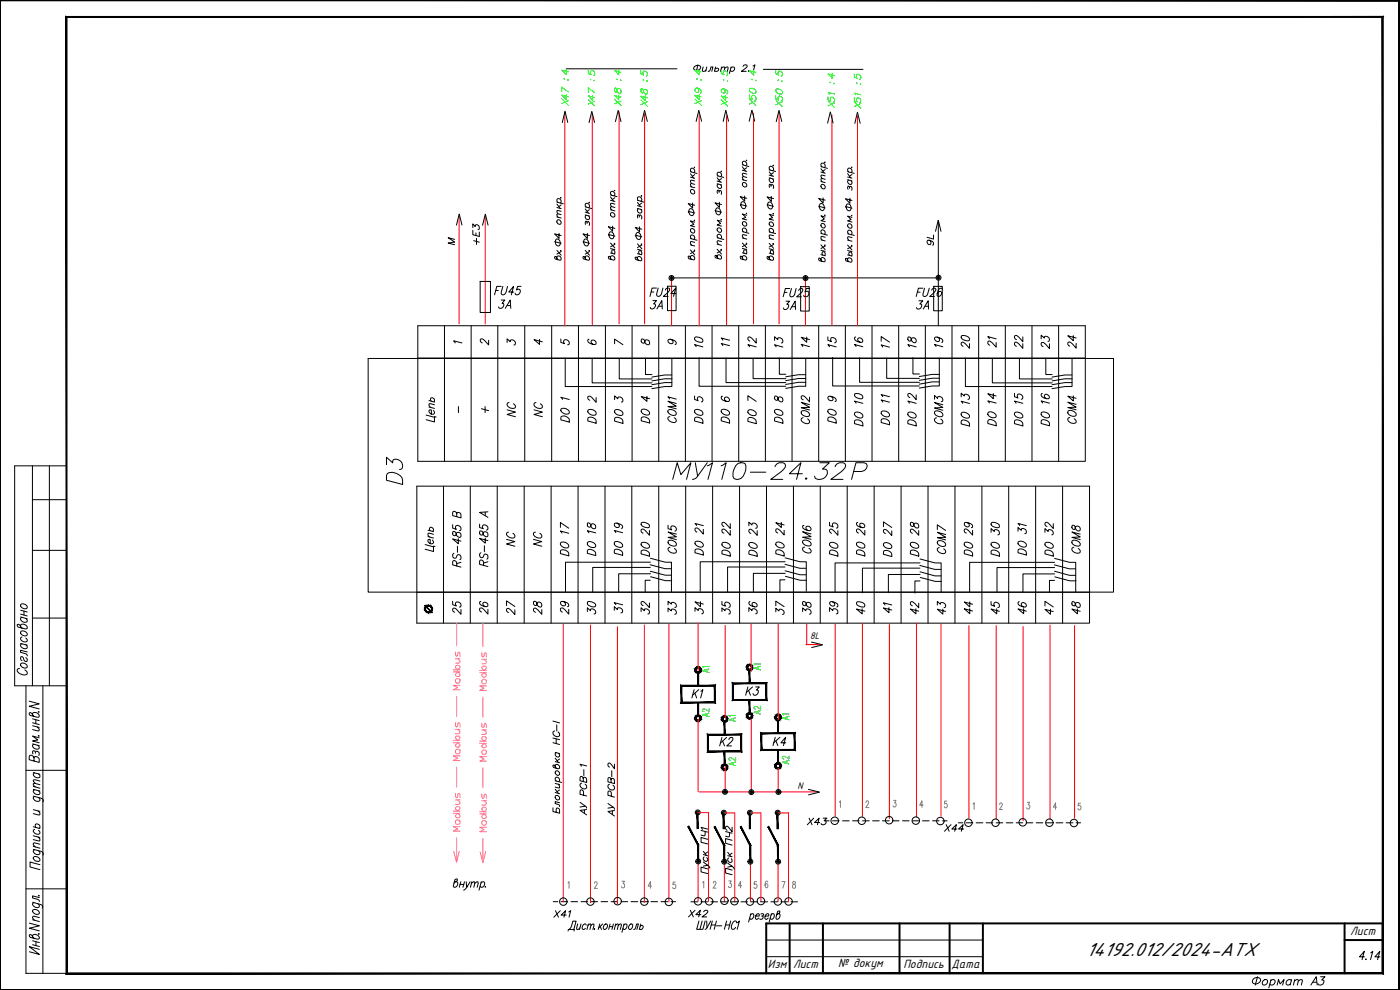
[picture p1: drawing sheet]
<svg xmlns="http://www.w3.org/2000/svg" width="420mm" height="297mm" viewBox="0 0 420 297" stroke-linecap="round" stroke-linejoin="round" font-family="sans-serif">
<!-- layer: 0 -->
<g fill="#000" stroke="#000" stroke-width=".3">
<path d="M0 .1l419.8 .1zM0 .1h419.9zM0 .1h419.9zM0 .1h419.9z"/>
<path d="M419.9 .1l-.1 296.8zM419.9 .1v296.9z"/>
<path d="M128.6 181.6l.3 .2zM128.6 181.6l.3 .2zM128.2 181.7l.4-.1zM128.2 181.7l.4 .1zM127.8 181.9l.4-.2zM127.8 181.9l.4-.1zM127.8 181.9l-.2 .4zM127.6 182.3l.3-.2zM127.6 182.3l.2 .1-.3 .3zM127.8 182.4l-.3 .3zM127.5 182.7h.2l-.1 .4zM127.7 182.7l-.1 .4h.2zM127.6 183.1h.2v.4zM127.8 183.1v.4zM127.8 183.5l.4 .2zM127.9 183.4l.3 .3zM128.2 183.5l.4 .3-.4-.1zM128.2 183.5l.4 .3zM128.6 183.6l.4 .1-.4 .1zM128.6 183.6l.4 .1-.1-.2zM128.9 183.5h.5l-.4 .2zM128.9 183.5h.5zM129.2 183.4l.4-.3zM129.5 183.1l-.3 .3zM129.7 182.7l-.2 .4zM129.5 182.7v.4zM129.6 182.3l.1 .4zM129.5 182.4v.3zM129.4 181.9l.2 .4zM129.4 181.9l.1 .5zM129 181.7l.4 .2-.2 .2zM129 181.7l.2 .4z"/>
<path d="M127.5 181.7l2.1 2.1zM127.5 181.7l.1-.1 2.1 2.1z"/>
<path d="M209.2 243.9v4.7h.3zM209.2 243.9h.3v4.7z"/>
<path d="M209.3 253.6v4.8h.4zM209.3 253.6l.4-.1v4.9zM206.5 248l2.8 5.6 .4-.1zM206.5 248l.3-.2 2.9 5.7z"/>
<path d="M217 244v4.7h.3zM217 244h.3v4.7z"/>
<path d="M217.2 253.7v4.8h.3zM217.2 253.7l.3-.1v4.9zM214.3 248.1l2.9 5.6 .3-.1zM214.3 248.1l.3-.2 2.9 5.7z"/>
<path d="M224.9 244v4.7h.3zM224.9 244h.3v4.7z"/>
<path d="M225 253.7v4.8h.3zM225 253.7l.3-.1v4.9zM222.2 248.1l2.8 5.6 .3-.1zM222.2 248.1l.3-.2 2.8 5.7z"/>
<path d="M233.2 244v4.7h.3zM233.2 244h.3v4.7z"/>
<path d="M233.3 253.7v4.8h.3zM233.3 253.7l.3-.1v4.9zM230.5 248.1l2.8 5.6 .3-.1zM230.5 248.1l.3-.2 2.8 5.7z"/>
<path d="M.1 .2l-.1 296.8zM0 .1v296.9z"/>
<path d="M19.8 4.9v287.3l.3-.3zM19.8 4.9l.3 .3v286.7zM19.8 4.9l.3 .3 395-.3zM20.1 5.2l395-.3-.3 .3zM415.1 4.9l-.3 .3 .3 287zM414.8 5.2l.3 287-.3-.3zM19.8 292.2h395.3l-.3-.3zM19.8 292.2l.3-.3h394.7z"/>
<path d="M.1 296.9l419.8 .1zM.1 296.9l419.8 .1z"/>
</g>
<!-- layer: RAMKA -->
<g fill="none" stroke="#000" stroke-width=".3">
<path d="M6.2 187.9v-.3a1.13 1.13 0 0 1 1.3-.2 1.13 1.13 0 0 1 .5 1.2l-.4 .1-2.1-.5-.3-.8 .4-.1 1 1.2M6.2 193.1l2 .5M6.2 185.1l2 .6M6.2 183.1l2 .5M6.2 184.3l2 .5M6.3 199.1a1.15 1.15 0 0 1 1.3 0 1.15 1.15 0 0 1 .4 1.2 1.15 1.15 0 0 1-1.2 0 1.15 1.15 0 0 1-.5-1.2zM6.3 189.4a1.15 1.15 0 0 1 1.3 .1 1.15 1.15 0 0 1 .4 1.2 1.15 1.15 0 0 1-1.2-.1 1.15 1.15 0 0 1-.5-1.2zM6.3 181.3a1.15 1.15 0 0 1 1.3 0 1.15 1.15 0 0 1 .4 1.2 1.15 1.15 0 0 1-1.2 0 1.15 1.15 0 0 1-.5-1.2zM6.6 193.2l-.3 .1a1.13 1.13 0 0 0 .6 1.2 1.13 1.13 0 0 0 1.3-.2l-.5-.9M6.6 191.1l-.3 .1a1.11 1.11 0 0 0 .5 1.3 1.11 1.11 0 0 0 1.4-.2l-.5-.9M6.6 185.2l-.3 .2a1.13 1.13 0 0 0 .6 1.2 1.13 1.13 0 0 0 1.3-.2l-.5-.9M7.2 183.3v1.2"/>
<path d="M7.7 197.3a.76 .76 0 0 1 .3 1.2l-.7-.2-.4-1.1-.6-.2a.77 .77 0 0 0 .3 1.2M8.2 195.6l-2-.5v.6l1.8 .6 .2 .5M5.9 200.6h-.3a.79 .79 0 0 0-.4 .9 .79 .79 0 0 0 .7 .6l1.1 .4 1-.2a.9 .9 0 0 0-.5-1.3M8.8 210.4l3 .8-3 .7 3 .8M9.8 214.4v-.3a1.11 1.11 0 0 1 1.3-.2 1.11 1.11 0 0 1 .5 1.2l-.4 .1-2.1-.5-.3-.5 .1-.3a1 1 0 0 1 1 .8l.3 .3M9.8 217.7l2 .6M9.8 215.7l2 .5M9.8 216.9l2 .5M10.8 216v1.2M11.2 218.1l.6 .7-.2 .5-1.8-.4M11.6 213.5v.2l-.1-.1M9.8 223.2l2 .5"/>
<path d="M10 238.9l2.3 .6a.84 .84 0 0 1 .7 .9l-.1 .2M10 236.8l2 .5M10 236l2 .5M10 231.8l2 .5M10.2 227.4l-.6-.7-.5-.1-.3 .4v1l3 .8-.2-1.4-.8-.4-.6 .4v.9M10.2 223.3l-.3 .2a1.13 1.13 0 0 0 .6 1.1 1.13 1.13 0 0 0 1.3-.1v-.4l-.5-.5M10.4 239l-.4 .3a1.23 1.23 0 0 0 2 .8l-.1-.5-.3-.3M10.4 236.9l-.4 .4a1.23 1.23 0 0 0 2 .8l-.1-.6-.3-.2M10.4 231.9l-.4 .3a1.23 1.23 0 0 0 2 .9v-.4l-.4-.5M10.6 225.7l.6-.3a.8 .8 0 0 1 .4 1.3M10.6 226l-.1-.6-.6-.1v.9M11.6 220.7v.2l-.1-.1"/>
<path d="M11.8 221.4l-2-.6 1.5 1.2-1.5 .3 2 .6M12 235.4l-1.8-.4-.2 .4 .6 .7M12 234.3l-1.8-.3-.2 .3 .6 .8M10 257.3a1.13 1.13 0 0 1 1.3-.2 1.13 1.13 0 0 1 .6 1.2l-1.1 .1-.8-.8zM10 254.8l2.3 .6a.84 .84 0 0 1 .7 1l-.1 .2M10 253.9l2 .6M10 250.8l2 .5M10 248.1l2 .5M10 242.9l2 .5M10.4 254.9l-.4 .4a1.19 1.19 0 0 0 .7 1 1.19 1.19 0 0 0 1.3-.2l-.4-.8M10.4 248.8l-.2 .1a1.08 1.08 0 0 0 .5 1.3 1.08 1.08 0 0 0 1.3-.2l-.4-.9M10.8 248.3a.64 .64 0 0 1-.1-1 .64 .64 0 0 1 1 .2l.3 .3-.3 .7"/>
<path d="M11.4 251.1l.6 .7-.1 .5-1.9-.4M11.4 243.3l.6 .7-.1 .5-1.9-.4M12 259.4l-3-.8v1.5l3 .8M12 253.3l-1.8-.4-.2 .5 .6 .7M8.8 277l3 .8-3 .7 3 .8M9.8 270.7l2.7 .9 .3 .3-.1 .5M9.8 276l2 .5M9.9 273a1.11 1.11 0 0 1 1.3 0 1.11 1.11 0 0 1 .4 1.2l-.9 .1a.89 .89 0 0 1-.8-1.3zM10.2 270.8l-.4 .3a1.23 1.23 0 0 0 .7 1.1 1.23 1.23 0 0 0 1.3-.2l-.4-.9M11.6 268.6l.2 .2-.3-.1M11.8 275.3l-1.9-.4-.1 .5 .6 .7M11.8 269.3l-2-.5v.6l1.8 .6 .2 .5"/>
<path d="M9.8 281v-.3a1.26 1.26 0 0 1 2 .8l-.6 .3-2.1-.6-.3-.4 .1-.4a1 1 0 0 1 1 .8l.3 .3M9.8 282.3l2 .5M9.8 283.4l2 .6M10.8 282.6v1.1M11.6 280.1l.2 .1h-.3M11.8 284.8l-3-.8 3 2.4-3-.8"/>
</g>
<!-- layer: 0 -->
<g fill="none" stroke="#000" stroke-width=".3">
<path d="M169.9 20.6h33.3M212.5 21.4l.4-.1 .5-1.2h.6l-.4 1.3M229.1 20.8h29.9M168.3 59.3v.2l-.1-.2M183.2 59.1l.9 1.3M183.2 58.5l2 .5M183.5 58.5a.63 .63 0 0 1 0-1 .63 .63 0 0 1 .9 .4l.1 .5-.3 .3M184.4 57.1v.2l-.1-.2M184.5 59.3l-.7 .5M192.5 58.7l.1 .1h-.2M207.2 56l1.3 .3M207.2 53.2l1.3 .3"/>
<path d="M207.2 52.1l1 1.3M207.2 51.5l2 .6M207.5 51.6a.6 .6 0 0 1-.2-.9 .6 .6 0 0 1 .9 0l.3 .5-.3 .6M208.4 50.2v.1l-.1-.1M208.5 55.3l-1.2-.2-.1 .4 .4 .6M208.5 54.3l-1.2-.2-.1 .4 .4 .6M208.5 52.4l-.7 .5M215.2 55.1l1.3 .4M215.2 54.3l1.3 .4M215.2 53.3l1 1.3M215.2 52.7l2 .5M215.5 55.2a.71 .71 0 0 0 0 1.1 .71 .71 0 0 0 1-.1l-.2-.8"/>
<path d="M215.5 52.8a.6 .6 0 0 1-.2-.9 .6 .6 0 0 1 1 0l.2 .5-.2 .6M215.8 57.4l.2-.2 .4 .1 .1 1M215.8 57.7l-.1-.5-.4-.1v.9M216.5 51.3v.2l-.1-.1M216.5 53.6l-.7 .5M222.8 53.9l1.3 .4M222.8 51.1l1.3 .3M222.8 50.1l.9 1.2M222.8 49.4l1.9 .6M223.1 49.5a.6 .6 0 0 1-.2-.9 .6 .6 0 0 1 .9 0l.3 .5-.3 .6M223.5 58.8v1.6l-1.3-1.4 1.9 .5M224 48v.2l-.1-.1"/>
<path d="M224.1 53.2l-1.2-.2-.1 .4 .4 .6M224.1 52.2l-1.2-.2-.1 .4 .4 .6M224.1 50.3l-.7 .5M230.8 53.4l1.4 .3M230.8 52.6l1.4 .3M230.8 51.5l1 1.3M230.8 51l2 .5M231.1 53.5a.7 .7 0 0 0 0 1.2 .7 .7 0 0 0 1.1-.6l-.3-.4M231.1 51a.65 .65 0 0 1 0-1.1 .65 .65 0 0 1 1 .5l.1 .5-.3 .3M231.4 55.7l.4-.3 .3 .2v.9M231.4 56l-.3-.7a.66 .66 0 0 0-.2 .9M231.5 58.9v1.5l-1.3-1.3 2 .5"/>
<path d="M232.1 49.6v.2l-.2-.2M232.2 51.8l-.8 .5M246.4 54.4l1.2 .4M246.4 51.6l1.2 .4M246.4 50.6l.9 1.2M246.4 50l1.9 .5M246.5 55.5a.69 .69 0 0 1 1 .2 .69 .69 0 0 1-.4 1l-.6-.5zM246.6 50.1a.63 .63 0 0 1 0-1.1 .63 .63 0 0 1 1 .4v.5l-.2 .4M247 59.4v1.5l-1.3-1.4 1.9 .6M247.6 48.6v.2l-.1-.1M247.6 53.8l-1.1-.2-.1 .3 .3 .7M247.6 52.8l-1.1-.2-.1 .3 .3 .6"/>
<path d="M247.6 50.9l-.7 .5M254.4 53.9l1.3 .4M254.4 53.1l1.3 .4M254.4 52.1l.9 1.3M254.4 51.5l2 .5M254.7 54a.71 .71 0 0 0-.1 1.1 .71 .71 0 0 0 1.1-.1l-.3-.8M254.7 51.6a.63 .63 0 0 1-.1-1.1 .63 .63 0 0 1 1 .4l.1 .6-.3 .3M255 56.2l.1-.2h.4l.1 1.1M255 56.5l-.2-.5-.3-.1v.9M255.1 59.5v1.5l-1.4-1.4 2 .5M255.6 50.1v.2l-.1-.1M255.7 52.4l-.7 .5"/>
<path d="M136.4 71.8l-1.9-.5 1.9 1.3-1.9 .3 1.9 .5M166.5 72.5l1.9 .5M166.8 71.9a1.01 1.01 0 0 1 1.2 .3 1.01 1.01 0 0 1 .1 1.2 .79 .79 0 0 1-1 .3 .79 .79 0 0 1-.4-.9zM167.1 77.5a.69 .69 0 0 1 1-.6 .69 .69 0 0 1 .1 1.1l-1.5-.3-.2-.6h.4l.5 .8M167.1 75.1l1.3 1.5M167.1 65.1l1.3 .3M167.1 62.3l1.3 .3M167.1 61.2l1 1.3M167.1 60.6l2 .6M167.4 60.7a.63 .63 0 0 1-.1-1 .63 .63 0 0 1 1 .4l.1 .5-.3 .3M167.8 70v1.5l-1.3-1.3 1.9 .5M168.3 75.1v.2l-.1-.1"/>
<path d="M168.4 64.4l-1.2-.2-.1 .4 .4 .6M168.4 63.4l-1.2-.2-.1 .4 .4 .6M168.4 75.5l-1.3 .7M168.4 61.5l-.7 .5M175 72.5l1.9 .5M175.3 71.9a1.01 1.01 0 0 1 1.3 .3 1.01 1.01 0 0 1 0 1.2 .79 .79 0 0 1-1 .3 .79 .79 0 0 1-.4-.9zM175.6 77.5a.69 .69 0 0 1 1-.6 .69 .69 0 0 1 .1 1.1l-1.5-.3-.2-.7 .4 .1 .5 .8M175.6 64.5l1.3 .3M175.6 75.1l1.3 1.5M175.6 63.7l1.3 .3M175.6 62.7l1 1.2M175.6 62l2 .6"/>
<path d="M175.9 64.5a.7 .7 0 0 0-.1 1.2 .7 .7 0 0 0 1.1-.5l-.2-.4M175.9 62.1l-.3-.4a.7 .7 0 0 1 1.1-.6 .7 .7 0 0 1 0 1.2M176.2 66.7l.2-.2 .3 .1 .1 1M176.2 67l-.1-.5-.4-.1v.9M176.3 70v1.5l-1.3-1.3 1.9 .5M176.8 75.1v.2l-.1-.1M176.8 60.6v.3l-.1-.2M176.9 75.5l-1.3 .7M176.9 62.9l-.7 .5M182.6 70.3l1.9 .6M182.9 69.8a1.01 1.01 0 0 1 1.2 .2 1.01 1.01 0 0 1 0 1.3 .79 .79 0 0 1-.9 .2 .79 .79 0 0 1-.4-.9zM183.2 77.4a.69 .69 0 0 1 1-.5 .69 .69 0 0 1 .1 1.1l-1.5-.3-.2-.7h.4l.5 .9"/>
<path d="M183.2 75.9l1.3 .3M183.2 74.6l1.3 .3M183.2 72.9l1.3 1.5M183.2 62.9l1.3 .4M183.2 60.1l1.3 .3M183.8 76l-.2-.6a.47 .47 0 0 1 .5-.4 .47 .47 0 0 1 .4 .5l-.2 .7M183.9 67.8v1.6l-1.3-1.4 1.9 .5M184.4 73v.2l-.1-.1M184.5 62.3l-1.2-.3-.1 .4 .4 .6M184.5 61.2l-1.2-.2-.1 .4 .4 .6M184.5 73.3l-1.3 .8M190.6 70.6l2 .5"/>
<path d="M191 70a1.01 1.01 0 0 1 1.2 .2 1.01 1.01 0 0 1 0 1.3 .79 .79 0 0 1-.9 .2 .79 .79 0 0 1-.5-.9zM191.3 77.6v-.3a.67 .67 0 0 1 1-.1 .67 .67 0 0 1-.1 1.1l-1.4-.4-.2-.7h.5l.5 .9M191.3 76.1l1.3 .3M191.3 74.8l1.3 .3M191.3 73.2l1.3 1.4M191.3 62.6l1.3 .3M191.3 61.7l1.3 .4M191.3 60.7l.9 1.3M191.3 60.1l2 .5M191.6 62.6a.71 .71 0 0 0-.1 1.2 .71 .71 0 0 0 1.1-.5l-.3-.5M191.6 60.2a.63 .63 0 0 1-.1-1.1 .63 .63 0 0 1 1 .4 .56 .56 0 0 1-.2 .9M191.9 76.2l-.2-.6a.47 .47 0 0 1 .5-.4 .47 .47 0 0 1 .4 .5l-.2 .7"/>
<path d="M191.9 64.8l.1-.3 .4 .2 .2 .3-.1 .7M191.9 65.1l-.1-.5-.4-.1v.9M191.9 68.1v1.5l-1.3-1.4 2 .6M192.5 73.2l.1 .1h-.2M192.6 73.5l-1.3 .8M192.6 60.9l-.7 .6M206.5 63.4l2 .5M206.9 62.8a1.05 1.05 0 0 1 1.3 .6 1.05 1.05 0 0 1-.5 1.3 1.33 1.33 0 0 1-.8-1.9zM207.2 77.3a.53 .53 0 0 1 .6-.6 .71 .71 0 0 1 .7 .5 .71 .71 0 0 1-.3 .8l-1.5-.4-.1-.7 .4 .1 .5 .8M207.2 75l1.3 1.5M207.2 73.5l1.3 .3M207.2 71.6l2 .5"/>
<path d="M207.5 71.6a.6 .6 0 0 1-.2-.9 .6 .6 0 0 1 .9 0l.3 .5-.3 .6M207.9 60.9v1.5l-1.4-1.3 2 .5M208.4 75v.2l-.1-.1M208.4 66v.2l-.1-.1M208.5 72.7l-1.2-.2-.1 .5 .4 .6M208.5 66.7l-1.3-.4 1 1-1 .4 1.3 .4M208.5 75.3l-1.3 .8M214.6 63.2l1.9 .5M215 62.6a.97 .97 0 0 1 1.1 .1 .97 .97 0 0 1 .2 1.1 .7 .7 0 0 1-.8 .7 .7 .7 0 0 1-.6-.8l-.1-.7zM215.2 77.1a.55 .55 0 0 1 .2-.5 .55 .55 0 0 1 .6-.1l.5 .7-.1 .5-1.6-.3-.2-.7h.5l.4 .9M215.2 74.8l1.3 1.4M215.2 73.3l1.3 .3"/>
<path d="M215.2 71.3l2 .6M215.5 71.4a.6 .6 0 0 1-.2-.9 .6 .6 0 0 1 1 0l.2 .5-.2 .6M215.9 60.7v1.5l-1.3-1.3 1.9 .5M216.5 74.8v.2l-.1-.1M216.5 65.8v.1h-.1M216.5 72.5l-1.2-.2-.1 .5 .4 .5M216.5 66.4l-1.3-.3 1.1 .9-1.1 .5 1.3 .3M216.5 75.1l-1.3 .8M222.2 61.3l1.9 .5M222.5 60.7a.94 .94 0 0 1 1.1 .2 .94 .94 0 0 1 .2 1.1l-.1 .3a.8 .8 0 0 1-.9 .2 .8 .8 0 0 1-.5-.9zM222.8 77.4a.69 .69 0 0 1 1-.5 .69 .69 0 0 1 .1 1.1l-1.6-.3-.1-.7h.4l.5 .8M222.8 75.8l1.3 .4"/>
<path d="M222.8 74.5l1.3 .4M222.8 72.9l1.3 1.5M222.8 71.4l1.3 .3M222.8 69.5l1.9 .5M223.1 69.5a.63 .63 0 0 1-.1-1 .63 .63 0 0 1 1 .4l.1 .5-.3 .4M223.4 76l-.2-.7a.47 .47 0 0 1 .5-.3 .47 .47 0 0 1 .4 .5l-.2 .6M224 72.9v.2l-.1-.1M224 64l.1 .1-.2-.1M224.1 70.6l-1.2-.2-.1 .5 .4 .6M224.1 64.6l-1.3-.4 1 1-1 .4 1.3 .4M224.1 73.3l-1.3 .7M230.2 61.4l2 .5"/>
<path d="M230.5 60.8a1.05 1.05 0 0 1 1.3 .6 1.05 1.05 0 0 1-.5 1.3 1.3 1.3 0 0 1-.8-1.9zM230.8 77.5a.67 .67 0 0 1 1-.6 .67 .67 0 0 1 .1 1.1l-1.5-.2-.1-.8 .4 .1 .4 .9M230.8 75.9l1.4 .4M230.8 74.6l1.4 .4M230.8 73l1.4 1.5M230.8 71.5l1.4 .3M230.8 69.6l2 .5M231.1 69.7a.65 .65 0 0 1 0-1.1 .65 .65 0 0 1 1 .4l.1 .5-.3 .3M231.4 76.1l-.2-.7a.47 .47 0 0 1 .6-.4 .47 .47 0 0 1 .4 .6l-.3 .6M232.1 73.1v.1l-.2-.1M232.1 64v.2l-.2-.1M232.2 70.7l-1.3-.2-.1 .5 .4 .6"/>
<path d="M232.2 64.7l-1.4-.4 1.1 1-1.1 .4 1.4 .4M232.2 73.3l-1.4 .8M245.7 61.9l1.9 .5M246.1 61.2a1.02 1.02 0 0 1 1.2 .3 1.02 1.02 0 0 1 0 1.3 .83 .83 0 0 1-1 .2 .83 .83 0 0 1-.4-.9zM246.4 77.9a.53 .53 0 0 1 .5-.7 .71 .71 0 0 1 .7 .6 .71 .71 0 0 1-.3 .8l-1.4-.4-.2-.7 .3-.1 .6 1M246.4 76.4l1.2 .3M246.4 75.1l1.2 .3M246.4 73.5l1.2 1.4M246.4 72l1.2 .3M246.4 70l1.9 .6M246.6 70.1a.6 .6 0 0 1-.1-.9 .6 .6 0 0 1 .9 0l.2 .5-.2 .6M246.9 76.6l-.2-.7a.47 .47 0 0 1 .6-.4 .47 .47 0 0 1 .3 .6l-.1 .6"/>
<path d="M247.6 73.5v.2l-.1-.1M247.6 64.5v.1l-.1-.1M247.6 71.2l-1.1-.2-.1 .4 .3 .6M247.6 65.1l-1.2-.3 1 .9-1 .5 1.2 .3M247.6 73.8l-1.2 .8M253.7 62l2 .5M254.1 61.3a1.05 1.05 0 0 1 1.3 .6 1.05 1.05 0 0 1-.3 1.3 1.14 1.14 0 0 1-1.1-.6 1.14 1.14 0 0 1 .1-1.3zM254.4 78v-.3a.69 .69 0 0 1 1.1-.1 .69 .69 0 0 1-.2 1.1l-1.4-.4-.2-.7 .3-.1 .7 1M254.4 76.5l1.3 .3M254.4 75.2l1.3 .3M254.4 73.6l1.3 1.4M254.4 72l1.3 .4"/>
<path d="M254.4 70.1l2 .5M254.7 70.2a.6 .6 0 0 1-.2-.9 .6 .6 0 0 1 .9 0l.3 .5-.3 .6M255 76.7l-.2-.7a.47 .47 0 0 1 .5-.4 .47 .47 0 0 1 .4 .5l-.2 .7M255.6 73.6v.2l-.1-.2M255.6 64.6l-.1 .1M255.7 71.3l-1.2-.2-.1 .4 .4 .6M255.7 65.2l-1.3-.4 1 1.1-1 .4 1.3 .3M255.7 73.9l-1.3 .8M125.4 97.7h200.3v40.7h-200.3zM133.4 97.7v40.7M141.4 97.7v40.7M144.1 84.4h3.1v9.4h-3.1z"/>
<path d="M149.4 97.7v40.7M157.5 97.7v40.7M165.6 97.7v40.7M173.6 97.7v40.7M181.7 97.7v40.7M189.7 97.7v40.7M197.7 97.7v40.7M205.7 97.7v40.7M213.7 97.7v40.7M221.7 97.7v40.7M229.7 97.7v40.7M237.7 97.7v40.7"/>
<path d="M245.7 97.7v40.7M253.7 97.7v40.7M261.7 97.7v40.7M269.7 97.7v40.7M277.7 97.7v40.7M285.7 97.7v40.7M293.7 97.7v40.7M301.7 97.7v40.7M309.7 97.7v40.7M317.7 97.7v40.7M110.5 107.6h223.7v70.1h-223.7zM125.4 107.4h200.3"/>
<path d="M169.6 107.4v8.6h26M177.7 107.5v7.4h18M185.8 107.6v6.1h9.9M193.7 107.5v4.9h2M201.6 107.6v8.4h-2.1l-3.9 .6M201.6 114.8h-2.1l-3.9 .6M201.6 112.5h-2.1l-3.9 .6M201.7 113.7h-2.2l-3.8 .6M209.8 107.3v8.6h26M217.9 107.4v7.4h17.9M226 107.6v6h9.8M233.9 107.4v4.9h1.9"/>
<path d="M241.8 107.5v8.4h-2.2l-3.8 .6M241.8 114.7h-2.2l-3.8 .6M241.8 113.6h-2.2l-3.8 .6M241.8 112.4h-2.2l-3.8 .7M249.9 107.3v8.5h26M258 107.3v7.4h17.9M266.1 107.4v6.1h9.8M274 107.3v4.9h1.9M281.9 107.4v8.4h-2.2l-3.8 .6M281.9 114.6h-2.2l-3.8 .7M281.9 113.5h-2.2l-3.8 .6M281.9 112.3h-2.2l-3.8 .7"/>
<path d="M289.7 107.4v8.6h26M297.8 107.5v7.4h18M305.9 107.6v6.1h9.9M313.9 107.5v4.9h1.9M321.7 107.6v8.4h-2.1l-3.9 .6M321.7 114.8h-2.1l-3.9 .6M321.7 112.5h-2.1l-3.9 .6M321.8 113.7h-2.2l-3.8 .6M9.7 139.8v66M14.8 139.8v66M19.9 139.8h-15.5v66h15.5M127.9 124.5l2.5 .7"/>
<path d="M128.7 122.1l1.7 .4M128.7 120.2l1.7 .4M129.5 120.4l-.2-.1a.55 .55 0 0 1 .1-.9 .55 .55 0 0 1 .8 .2l.2 .3-.2 .7M130 123.2l.3 .2a.52 .52 0 0 1-.3 .9 .87 .87 0 0 1-1-.3 .87 .87 0 0 1 0-1h.5v1.2M130.4 121.4l-1.5-.3-.2 .5 .5 .6M130.9 125.1l-.5-.1v1.6l-2.5-.7M137.6 122v1.8M9.7 149.9h10.2M125.1 145.9h201.9v41.1h-201.9zM128.4 159.1l1.7 .4M129.1 159.2l-.2-.6a.61 .61 0 0 1 .7-.4 .61 .61 0 0 1 .5 .6l-.3 .7M133.1 145.9v41.1"/>
<path d="M141.1 145.9v41.1M149.2 145.9v41.1M157.3 145.9v41.1M165.4 145.9v41.1M173.5 145.9v41.1M181.6 145.9v41.1M189.6 145.9v41.1M197.7 145.9v41.1M205.8 145.9v41.1M213.9 145.9v41.1M222 145.9v41.1M230 145.9v41.1"/>
<path d="M238.1 145.9v41.1M246.2 145.9v41.1M254.3 145.9v41.1M262.3 145.9v41.1M270.4 145.9v41.1M278.5 145.9v41.1M286.6 145.9v41.1M294.7 145.9v41.1M302.7 145.9v41.1M310.8 145.9v41.1M318.9 145.9v41.1M9.7 165.1h10.2"/>
<path d="M125.1 177.7h201.9M127.6 163.4l2.5 .7M128.4 161l1.7 .4M129.8 162a.62 .62 0 0 1 .3 .6 .62 .62 0 0 1-.3 .5 .86 .86 0 0 1-1.1-.2 .86 .86 0 0 1 0-1h.4v1.2M130.1 160.3l-1.6-.3v.7l.4 .4M130.6 164l-.5-.1v1.6l-2.5-.7M195.1 169.4l4.5 1.2h1.9M195.2 171.4l4.4 1.2h1.9M195.2 170.3h-17.3v7.4M195.2 174.1h-1.6v3.6M195.2 167.5l4.4 1.2h1.9v8.8M195.2 168.7h-25.5v8.8"/>
<path d="M195.2 173l4.5 1.2h1.9M195.2 172.2h-9.5v5.4M235.6 169.3l4.4 1.2h1.9M235.6 170.1h-17.2v7.4M235.6 174h-1.5v3.6M235.6 167.4l4.5 1.2h1.9v8.8M235.6 168.6h-25.5v8.8M235.6 171.3l4.5 1.2h1.8M235.7 172h-9.6v5.5M235.7 172.9l4.5 1.2h1.8M276.1 169.7l4.4 1.1h1.9M276.1 167.7l4.5 1.2h1.8v8.8"/>
<path d="M276.1 168.9h-25.5v8.8M276.1 171.6l4.5 1.2h1.8M276.1 170.5h-17.3v7.4M276.1 174.3h-1.5v3.7M276.1 172.4h-9.5v5.4M276.2 173.3l4.5 1.1h1.8M316.4 169.5l4.5 1.2h1.9M316.5 167.5l4.5 1.2h1.8v8.9M316.5 168.7h-25.5v8.9M316.5 171.4l4.5 1.2h1.8M316.5 170.3h-17.3v7.4M316.5 174.1h-1.5v3.7"/>
<path d="M316.5 172.2h-9.5v5.5M316.6 173.1l4.5 1.2h1.8M9.7 185.4h10.2M7.8 205.8v86.2h12.2M12.9 205.8v86.2M165.9 216.4l2 .5M166.5 219.3l-.3 .1a1.05 1.05 0 0 0 .3 1.4 1.05 1.05 0 0 0 1.4-.2v-.6l-.4-.4M167.1 217.5v1.8M7.8 231.1h12.2M165.9 222.8l2 .6M165.9 221.4l2 .5M166.6 230a.69 .69 0 0 1 1-.5 .69 .69 0 0 1 .1 1.1l-1.5-.3-.3-.7h.6l.4 .9"/>
<path d="M166.6 237.8l1.3 .4M166.6 236.8l1 1.2M166.6 235.1l1.3 .3M166.6 234.3l2 .5M166.6 228.5l1.3 .3M166.6 227.5l1 1.3M166.6 225.7l1.3 .4M166.9 234.3a.65 .65 0 0 1-.1-1.1 .65 .65 0 0 1 1.1 .5v.5l-.3 .3M166.9 225.8a.68 .68 0 0 0 0 1.2 .68 .68 0 0 0 1-.5l-.3-.5M166.9 221.7v1.4M167.6 235.3l.3 .6v.5l-1.3-.2M167.9 237l-.7 .5"/>
<path d="M167.9 227.7l-.7 .5M165.9 242.4v1.1l2 .5v-1.2l-.6-.4-.3 .2-.1 1.1M167.9 240.9l-1.3-.4v.6l1.3 .4v.5M210.4 249.2l2 .5M211.1 258.6l1.3 1-1.3 .3M211.1 256.4l1.3 .4M211.1 255.4l.9 1.3M211.3 257.1a.72 .72 0 0 0 0 1.1 .72 .72 0 0 0 1.1-.1l-.3-.8M211.6 249.5l-.1 1.3-1.1-.2M212.4 259.6l.6 .9M212.4 251.8l-2-.5v1.4l2 .5M212.4 248.8l-2-.6 .4 .7"/>
<path d="M212.4 255.6l-.8 .5M249.9 246.3h1.9M252.9 246.3h1.9M255.9 246.3h2M258.9 246.3h2M261.9 246.3h2M264.8 246.3h2.1M267.8 246.3h2M270.8 246.3h2M273.9 246.3h1.9M276.9 246.3h1.9M279.9 246.3h2"/>
<path d="M290 246.9h2M292.9 246.9h2.1M296 246.9h2M299 246.9h1.9M302 246.9h2M305 246.9h2M308 246.9h2M311 246.9h2M314 246.9h2M316.9 246.9h2.1M320 246.9h2M323 246.9h1.3"/>
<path d="M7.8 266.7h12.2M136.8 264.6a.86 .86 0 0 1 .5 1 .86 .86 0 0 1-1 .6l-.2-.4 .4-1.8 .7-.3-.1 .6-.8 .6M138 265.4h1.2M138.3 264.6l-.5 1.6M139.4 264.6l-.5 1.6M139.9 264.6l.2 1.6 1-1.6M140.1 266.2l-1 .9M141.5 265l.6-.4 .4 .1-.3 1.5M141.6 264.6l-.4 1.6M142.5 265l.6-.4 .4 .1-.3 1.5M144.4 264.9a.62 .62 0 0 1 .5-.3 .62 .62 0 0 1 .6 .3 .84 .84 0 0 1-.3 1.1 .84 .84 0 0 1-1.1-.1M144.4 264.6l-.6 2.5"/>
<path d="M145.7 266l-.2 .1h.3M174.4 270.5h2M177.4 270.5h2M180.4 270.5h2M183.4 270.5h2M186.4 270.5h2M189.4 270.5h2M192.4 270.5h2M195.4 270.5h2M198.4 270.5h2M201.4 270.5h1.3M207.3 270.6h2.1"/>
<path d="M210.4 270.6h1.9M212.4 260.7l-2-.5v1.4l2 .5M213.4 270.6h1.9M216.4 270.6h2M219.4 270.6h2M222.4 270.6h2M225.3 270.6h2.1M228.3 270.6h2.1M231.4 270.6h1.9M234.4 270.6h1.9M237.4 270.6h2M409.5 287.1h-1.5l1.4-1.7-.6 2.5"/>
<path d="M410 287.7l-.1 .2 .1-.1M411.4 285.9l.6-.5-.7 2.5M414.1 287.1h-1.5l1.5-1.7-.7 2.5"/>
<circle cx="207.9" cy="57.6" r=".68"/>
<circle cx="223.5" cy="55.5" r=".7"/>
<circle cx="167.8" cy="66.7" r=".68"/>
<circle cx="183.9" cy="64.5" r=".7"/>
<circle cx="207.9" cy="69.3" r=".68"/>
<circle cx="215.9" cy="69.1" r=".7"/>
<circle cx="223.5" cy="67.2" r=".7"/>
<circle cx="231.5" cy="67.3" r=".7"/>
<circle cx="247.1" cy="67.8" r=".68"/>
<circle cx="255.1" cy="67.9" r=".7"/>
<circle cx="128.6" cy="182.7" r=".99"/>
<circle cx="167.3" cy="239.4" r=".7"/>
<circle cx="167.3" cy="232" r=".7"/>
</g>
<path d="M237 277.1v14.9M247 277.1v14.9M270 277.1v14.9M285 277.1v14.9M295 277.1v14.9M403.5 277.1v14.9M230 292v-14.9h185v14.9M403.5 282.1h11.5" fill="none" stroke="#000" stroke-width=".59"/>
<path d="M230 282.1h65M230 287h65M230 292h65" fill="none" stroke="#000" stroke-width=".3"/>
<!-- layer: 0 -->
<path d="M129.6 182.7l-.1 .5" fill="none" stroke="#fff" stroke-width=".3"/>
<path d="M127.8 182.1l-.2 .6zM127.8 182.1l-.1 1.1-.1-.5zM127.9 182l-.2 1.2zM127.9 182l-.1 1.3zM127.9 182l-.1 1.3 .2-1.4zM128 181.9l-.1 1.5zM128 181.9l-.1 1.5zM128.1 181.8l-.1 1.7zM128.1 181.8l-.1 1.7zM128.2 181.8l-.1 1.8zM128.2 181.8l-.1 1.8zM128.3 181.8l-.1 1.8zM128.3 181.8l-.1 1.8zM128.4 181.7l-.1 2zM128.4 181.7l-.1 2zM128.5 181.7l-.2 2zM128.5 181.7l-.1 2zM128.6 181.7l-.1 2zM128.6 181.7l-.1 2zM128.7 181.7l-.2 2zM128.7 181.7l-.1 2zM128.8 181.7l-.2 2zM128.8 181.7l-.1 2zM128.9 181.8l-.2 1.9zM128.9 181.8l-.1 1.9zM129 181.8l-.2 1.9zM129 181.8l-.1 1.9zM129.1 181.8l-.2 1.9zM129.1 181.8l-.1 1.8zM129.2 181.9l-.2 1.7zM129.2 181.9l-.1 1.7zM129.3 182l-.2 1.6zM129.3 182l-.1 1.5zM129.4 182.1l-.2 1.4zM129.4 182.1l-.1 1.3zM129.5 182.3l-.2 1.1zM129.5 182.3l-.1 1zM129.6 182.7l-.2 .6z" fill="#fff" stroke="#fff" stroke-width=".3"/>
<g fill="none" stroke="#f0f" stroke-width=".3">
<path d="M136.7 200l.3-.4h.7l.3 .4v.3l-.6 .7-.7-.7zM136.7 195.7v.9l.3 .4 .4-.4v-.7l.3-.2 .3 .2v1.1M136.7 197.6h1.3M137 186.8v6.9M137.4 197.6l.6 .7v.3l-.3 .4h-1M144.6 195.8v1l.3 .4 .4-.4v-.6l.3-.4 .4 .4v1M144.6 197.8h1.4M144.9 187v7M145.3 197.8l.7 .7v.3l-.4 .4h-1M136 201.6h2M136 201h2M136.7 216.8v1l.3 .4 .4-.4v-.6l.3-.4 .3 .4v1"/>
<path d="M136.7 203.9l.3-.3h.7l.3 .3v.7l-.3 .4h-.7l-.3-.4zM136.7 218.8h1.3M137 208.9v6.1M137.4 218.8l.6 .7v.3l-.3 .4h-1M137.4 201.6l.6 .7v.3l-.3 .4h-.7l-.3-.4v-.3zM138 205.6h-2l1.4 .7-1.4 .7h2M144 201.8h2M144 201.2h2M144.6 217v1l.3 .3 .4-.3v-.6l.3-.4 .4 .4v.9M144.6 204.2l.3-.4h.7l.4 .4v.6l-.4 .4h-.7l-.3-.4zM144.6 200.1l.3-.3h.7l.4 .3v.4l-.7 .7-.7-.7zM144.6 219h1.4"/>
<path d="M144.9 209.2v6M145.3 219l.7 .7v.3l-.4 .4h-1M145.3 201.8l.7 .7-.4 .6h-.7l-.3-.3v-.3zM146 205.8h-2l1.3 .7-1.3 .7h2M136 222.8h2M136 222.2h2M136.7 238v1l.3 .3 .4-.3v-.6l.3-.4 .3 .4v.9M136.7 221.2l.3-.4h.7l.3 .7-.6 .7-.7-.7zM137 224.8h.7l.3 .4v.6l-.3 .4h-.7l-.3-.4v-.6zM137 230.2v6M137.4 222.8l.6 .7v.3l-.3 .3h-.7l-.3-.3v-.3zM138 226.8h-2l1.4 .7-1.4 .7h2"/>
<path d="M144 223h2M144 222.4h2M144.6 238.2v1l.3 .4 .4-.4v-.7l.3-.3 .4 .3v1.1M144.6 225.4l.3-.4h.7l.4 .4v.6l-.4 .3h-.7l-.3-.3zM144.6 223.7l.7-.7 .7 .7v.3l-.4 .4h-.7l-.3-.4zM144.6 221.3l.3-.3h.7l.4 .3v.4l-.7 .7-.7-.7zM144.9 230.4v6M146 227h-2l1.3 .7-1.3 .7h2M136 244h2M136 243.4h2M136.7 246.4l.3-.4h.7l.3 .4v.6l-.3 .3h-.7l-.3-.3zM136.7 244.7l.7-.7 .6 .7v.3l-.3 .3h-.7l-.3-.3z"/>
<path d="M136.7 242.3l.3-.3h.7l.3 .3v.4l-.6 .7-.7-.7zM136.7 240h1.3M137 251.4v6.9M137.4 240l.6 .7v.3l-.3 .4h-1M138 248h-2l1.4 .7-1.4 .7h2M144 244.2h2M144 243.6h2M144.6 246.5l.3-.3h.7l.4 .3v.7l-.4 .4h-.7l-.3-.4zM144.6 242.6l.3-.4h.7l.4 .4v.3l-.7 .7-.7-.7zM144.6 240.2h1.4M144.9 251.6v6.9M145.3 244.2l.7 .7v.3l-.4 .4h-.7l-.3-.4v-.3z"/>
<path d="M145.3 240.2l.7 .7v.3l-.4 .3h-1M146 248.2h-2l1.3 .7-1.3 .6h2"/>
</g>
<!-- layer: SYMS -->
<path d="M137.8 255.4l-.8 3.3-.8-3.2M144.1 255.6l.8 3.3M145.8 255.6l-.9 3.2" fill="none" stroke="#f0f" stroke-width=".3"/>
<!-- layer: 0 -->
<g fill="none" stroke="#f00" stroke-width=".3">
<path d="M177.8 34.4v63M185.8 33.6v63.6M193.5 34.1v63.1M218.1 34.7v62.7M226.1 34v63.2M233.8 34.2v63M249.7 34.5v63.2M257.3 34.8v62.9M137.8 64.9v32.3M145.6 64.9v32.3M169 187.3v83.3M177.2 187.5v83.3"/>
<path d="M185.3 188v83.3M193.4 187.5v83.3M200.7 187.3v83.3M209.5 186.9v14.3M217.6 187.6v27.8M225.4 187.1v14.2M233.6 187.2v28.8M242.1 187.2v6.3M250.7 187.1v57.8M258.8 187.1v58M266.9 187.4v58.2M275 186.9v58.2"/>
<path d="M282.4 187.1v57.8M290.8 187.7v57.8M299 187.7v58M307 188v58.2M315.1 187.5v58.2M322.5 187.7v57.8M209.5 215.7v21.8M225.5 215.8v21.8M217.6 230v7.7M233.6 230.6v7.1M209.5 256v14.4M212.6 243.7v26.8"/>
<path d="M217.4 256.1v14.4M220.5 243.8v26.8M225.2 256.1v14.4M228.3 243.8v26.8M233.5 256.1v14.4M236.6 243.8v26.8"/>
</g>
<!-- layer: SYMS -->
<g fill="none" stroke="#000" stroke-width=".3">
<path d="M169.5 33.5l-.8 3.3M169.6 33.5l.8 3.2M177.6 33.5l-.8 3.3M177.6 33.5l.8 3.2M185.5 33.2l-.8 3.3M185.5 33.2l.9 3.3M193.4 33.2l-.8 3.3M193.5 33.2l.8 3.2M210.6 36.4l-.9-3.2-.8 3.2M217.8 33.2l-.8 3.2M217.8 33.1l.9 3.3M225.6 33.1l-.8 3.3"/>
<path d="M225.7 33.1l.8 3.3M233.8 33.2l-.8 3.3M233.8 33.2l.8 3.2M249.2 33.6l-.8 3.3M249.2 33.6l.8 3.3M257.3 33.8l-.8 3.2M257.3 33.7l.8 3.3M137.8 64.3l-.8 3.2M137.8 64.2l.8 3.3M145.6 64.3l-.8 3.3M145.7 64.3l.8 3.2M281.6 66.2l-.8 3.2"/>
<path d="M281.6 66.1l.8 3.3M150.4 90h1.1l-.8 1h.3a.9 .9 0 0 1-.1 1.2 .9 .9 0 0 1-1.2 .1l-.1-.2M151.6 92.5l1.5-2.5 .2 2.5M152.2 91.7h1M243.5 192.6l3.3 .8M246.8 193.5l-3.2 .8M242.6 236.8l3.3 .8M245.9 237.7l-3.2 .8M170.5 279.3l.1-.4h1.8l-.1 .4M170.8 278.9a3.2 3.2 0 0 0 1.1-2.5h1l-.7 2.5M173.4 277.2l-.3 1.6 .4 .1 .5-.5M174.4 277.2l-.5 1.7"/>
<path d="M175.9 277.6v-.2a.91 .91 0 0 0-1.1 .4 .91 .91 0 0 0 .2 1.1l.7-.4M176.4 277.7l.6-.5 .4 .2-.4 1.5M176.6 277.2l-.5 1.7M177.3 277.7l.6-.5 .4 .2-.4 1.5M178.4 278.6l-.1 .2h.2M180 277.2l-.5 1.7M180.1 277.9l.4 1M180.9 277.2l-1.2 1.2M181.3 277.6l.7-.4a.91 .91 0 0 1 .2 1.1 .91 .91 0 0 1-1 .5l-.1-.6zM182.9 278h1M183.1 277.2l-.4 1.7M184.1 277.2l-.5 1.7"/>
<path d="M184.7 277.7l.6-.5 .3 .2-.3 1.5M184.8 277.2l-.4 1.7M185.5 277.7l.6-.5 .4 .2-.4 1.5M187.2 277.6l.7-.4a.91 .91 0 0 1 .2 1.1 .91 .91 0 0 1-1 .5l-.2-.3M187.3 277.2l-.7 2.5M188.9 277.6l.7-.4a.91 .91 0 0 1 .2 1.1 .91 .91 0 0 1-1 .5l-.2-.6zM190.2 278.9l.6-.5 .3-1.2h.5l-.5 1.7M192.1 277.9a.52 .52 0 0 1 .8-.1 .52 .52 0 0 1-.1 .8l-.3 .3h-.4l-.2-.3M192.3 277.2l-.4 1.7M225.3 274.5l.4-.4a.84 .84 0 0 1 .4 1.1 .84 .84 0 0 1-1 .5l-.1-.3M225.3 274.1l-.6 2.5M226.8 274.9h1v-.6a.84 .84 0 0 0-1 .5 .84 .84 0 0 0 .4 1l.5-.4"/>
<path d="M228.3 274.3h.9a.49 .49 0 0 1-.6 .6M228.8 274.9a.6 .6 0 0 1 0 .8 .6 .6 0 0 1-.8 0M229.6 274.9h1.1v-.6a.92 .92 0 0 0-1.1 .4 .92 .92 0 0 0 .2 1.1l.7-.4M231.4 274.5l.7-.4a.93 .93 0 0 1 .2 1.1 .93 .93 0 0 1-1 .5l-.2-.3M231.5 274.1l-.7 2.5M233.6 274.1a.88 .88 0 0 1 .5 1.1 .88 .88 0 0 1-1 .6l-.2-.5 .4-1.8 .7-.2-.1 .6-.8 .6"/>
<circle cx="201.5" cy="83.4" r=".74"/>
<circle cx="201.5" cy="83.4" r=".44"/>
<circle cx="201.5" cy="83.4" r=".23"/>
<circle cx="241.7" cy="83.4" r=".74"/>
<circle cx="241.7" cy="83.4" r=".44"/>
<circle cx="241.7" cy="83.4" r=".23"/>
<circle cx="281.7" cy="83.3" r=".74"/>
<circle cx="281.7" cy="83.3" r=".44"/>
<circle cx="281.7" cy="83.3" r=".23"/>
<circle cx="217.6" cy="237.6" r=".74"/>
<circle cx="217.6" cy="237.6" r=".44"/>
<circle cx="217.6" cy="237.6" r=".23"/>
<circle cx="225.5" cy="237.7" r=".74"/>
<circle cx="225.5" cy="237.7" r=".44"/>
<circle cx="225.5" cy="237.7" r=".23"/>
<circle cx="233.6" cy="237.6" r=".74"/>
<circle cx="233.6" cy="237.6" r=".44"/>
<circle cx="233.6" cy="237.6" r=".23"/>
<circle cx="209.4" cy="243.8" r=".23"/>
<circle cx="209.4" cy="243.8" r=".44"/>
<circle cx="209.4" cy="243.8" r=".74"/>
<circle cx="209.5" cy="258.5" r=".23"/>
<circle cx="209.5" cy="258.5" r=".44"/>
<circle cx="209.5" cy="258.5" r=".74"/>
<circle cx="217.2" cy="243.8" r=".23"/>
<circle cx="217.2" cy="243.8" r=".44"/>
<circle cx="217.2" cy="243.8" r=".74"/>
<circle cx="225.1" cy="243.8" r=".23"/>
<circle cx="225.1" cy="243.8" r=".44"/>
<circle cx="225.1" cy="243.8" r=".74"/>
<circle cx="225.2" cy="258.5" r=".23"/>
<circle cx="225.2" cy="258.5" r=".44"/>
<circle cx="225.2" cy="258.5" r=".74"/>
<circle cx="233.4" cy="243.8" r=".23"/>
<circle cx="233.4" cy="243.8" r=".44"/>
<circle cx="233.4" cy="243.8" r=".74"/>
<circle cx="233.5" cy="258.5" r=".23"/>
<circle cx="233.5" cy="258.5" r=".44"/>
<circle cx="233.5" cy="258.5" r=".74"/>
<circle cx="250.5" cy="246.3" r="1.12"/>
<circle cx="258.6" cy="246.3" r="1.12"/>
<circle cx="266.8" cy="246.1" r="1.12"/>
<circle cx="274.8" cy="246.2" r="1.12"/>
<circle cx="290.6" cy="246.9" r="1.12"/>
<circle cx="298.8" cy="246.9" r="1.12"/>
<circle cx="306.9" cy="246.7" r="1.12"/>
<circle cx="314.9" cy="246.9" r="1.12"/>
<circle cx="322.3" cy="246.9" r="1.12"/>
<circle cx="169.1" cy="270.5" r="1.12"/>
<circle cx="177.2" cy="270.5" r="1.12"/>
<circle cx="185.4" cy="270.4" r="1.12"/>
<circle cx="193.4" cy="270.5" r="1.12"/>
<circle cx="200.7" cy="270.6" r="1.12"/>
<circle cx="209.5" cy="270.4" r="1.12"/>
<circle cx="212.8" cy="270.4" r="1.12"/>
<circle cx="217.4" cy="270.3" r="1.12"/>
<circle cx="220.4" cy="270.4" r="1.12"/>
<circle cx="225.1" cy="270.5" r="1.12"/>
<circle cx="228.4" cy="270.3" r="1.12"/>
<circle cx="233.4" cy="270.5" r="1.12"/>
<circle cx="236.7" cy="270.5" r="1.12"/>
</g>
<!-- layer: LOC -->
<g fill="none" stroke="#808080" stroke-width=".3">
<path d="M251.9 240.7l.3-.4v2M259.9 240.8l.2-.5h.3l.3 .4-.9 1.6h1M268.1 240.1h.8l-.4 .8a.56 .56 0 0 1 .5 .8 .56 .56 0 0 1-1 .1M277 241.6h-1l.7-1.3v2M284.2 240.4h-.7v.7a.61 .61 0 0 1 .8 .6 .61 .61 0 0 1-.8 .6l-.1-.3M292 241.2l.4-.3v2M300 241.4l.1-.3a.51 .51 0 0 1 .7 .1 .51 .51 0 0 1-.2 .7l-.7 1h1M308.3 240.7h.7l-.4 .8a.58 .58 0 0 1 .4 .8 .58 .58 0 0 1-.8 .3l-.1-.3M317.1 242.2h-1l.7-1.3v2M324.3 241h-.7v.8a.58 .58 0 0 1 .9 .5 .58 .58 0 0 1-.9 .5l-.1-.2M170.4 264.9l.4-.4v2M178.4 265l.1-.3a.51 .51 0 0 1 .8 .1 .51 .51 0 0 1-.3 .8l-.6 1h.9"/>
<path d="M186.6 264.4h.8l-.4 .8a.57 .57 0 0 1 .5 .8 .57 .57 0 0 1-1 0M195.5 265.9h-1l.7-1.4v2M202.7 264.7h-.7v.8a.63 .63 0 0 1 .9 .4 .63 .63 0 0 1-.7 .7l-.3-.3M210.9 264.8l.3-.4v2M214.1 265v-.2a.44 .44 0 0 1 .6-.3 .44 .44 0 0 1 .1 .7l-.8 1.3h.9M218.7 264.3h.8l-.4 .8a.56 .56 0 0 1 .4 .8 .56 .56 0 0 1-.8 .2l-.1-.2M222.6 265.8h-1l.6-1.4v2M227.1 264.5h-.7l-.1 .9 .1-.1a.59 .59 0 0 1 .8 .6 .59 .59 0 0 1-.9 .4v-.1M230.4 264.7l-.2-.3a1.26 1.26 0 0 0-.1 2 .69 .69 0 0 0 .4-.7 .69 .69 0 0 0-.5-.6l-.4 .6M234.7 264.5h.9l-.7 2M238 264.6v.6a.69 .69 0 0 1 .8 .5 .69 .69 0 0 1-.6 .8 .74 .74 0 0 1-.3-.8 .74 .74 0 0 1 .7-.5l.1-.4a.45 .45 0 0 0-.7-.2z"/>
</g>
<path d="M169.5 33.4v64.3M209.8 34.4v63.3M201.5 83.4v14.3M241.7 83.5v14.2M241.9 193.4h4.1M209.8 237.6h35.8M209.4 243.8h3.2M217.2 243.9h3.2M225 243.9h3.2M233.4 243.9h3.2" fill="none" stroke="#f00" stroke-width=".3"/>
<!-- layer: SYMS -->
<g fill="#000" stroke="#000" stroke-width=".3">
<path d="M209.3 201.8v4h.4zM209.3 201.8h.4v4z"/>
<path d="M214.4 205.9v4.7l.3 .3zM214.7 205.6v5.3l-.3-5zM204.6 205.9h9.8l.3-.3zM204.3 205.6h10.4l-10.1 .3zM204.3 205.6l.3 5v-4.7zM204.3 205.6l.3 5-.3 .3zM204.6 210.6l-.3 .3 10.1-.3zM204.3 210.9l10.1-.3 .3 .3z"/>
<path d="M224.8 201v4h.3zM224.8 201h.3v4z"/>
<path d="M229.8 205.2v4.7l.3 .3zM229.8 205.2l.3-.3v5.3zM220.1 205.2h9.7l.3-.3zM219.8 204.9h10.3l-10 .3zM219.8 204.9l.3 5v-4.7zM219.8 204.9l.3 5-.3 .3zM220.1 209.9l-.3 .3 10-.3zM219.8 210.2l10-.3 .3 .3z"/>
<path d="M233.3 216v4h.3zM233.3 216h.3v4z"/>
<path d="M217.3 216.4v4.1h.3zM217.3 216.4h.3v4.1z"/>
<path d="M222.3 220.6v4.7l.3 .3zM222.3 220.6l.3-.3v5.3zM212.6 220.6h9.7l.3-.3zM212.3 220.3h10.3l-10 .3zM212.3 220.3l.3 5v-4.7zM212.3 220.3l.3 5-.3 .3zM212.6 225.3l-.3 .3 10-.3zM212.3 225.6l10-.3 .3 .3z"/>
<path d="M238.3 220.2v4.7l.3 .3zM238.3 220.2l.3-.3v5.3zM228.6 220.2h9.7l.3-.3zM228.3 219.9h10.3l-10 .3zM228.3 219.9l.3 5v-4.7zM228.3 219.9l.3 5-.3 .3zM228.6 224.9l-.3 .3 10-.3zM228.3 225.2l10-.3 .3 .3z"/>
</g>
<path d="M200.3 85.9h2.6v7.3h-2.6zM240.3 86h2.6v7.3h-2.6zM280.2 85.9h2.6v7.3h-2.6z" fill="none" stroke="#000" stroke-width=".3"/>
<!-- layer: G -->
<path d="M0 .1h419.9v296.9h-419.9zM281.6 66.4v31.3M201.7 83.4h79.7" fill="none" stroke="#000" stroke-width=".3"/>
<g font-size="8.8">
<text x="121.7" y="146.8" transform="rotate(-90 121.7 146.8)">D3</text>
<text x="200.7" y="145">МУ110-24.32Р</text>
</g>
<text font-size="7.1" x="374.6" y="297.7">Формат А3</text>
<g font-size="6.2">
<text x="193.7" y="90.3">FU24</text>
<text x="236" y="105.5" transform="rotate(-90 236 105.5)">13</text>
<text x="255.1" y="105.1">16</text>
<text x="236" y="128.1" transform="rotate(-90 236 128.1)">DO 8</text>
<text x="260" y="129.1" transform="rotate(-90 260 129.1)">DO 10</text>
<text x="155.6" y="165.1" transform="rotate(-90 155.6 165.1)">NC</text>
<text x="244.5" y="167.2" transform="rotate(-90 244.5 167.2)">COM6</text>
<text x="317.1" y="167.9" transform="rotate(-90 317.1 167.9)">DO 32</text>
<text x="155.6" y="185.6" transform="rotate(-90 155.6 185.6)">27</text>
<text x="244.5" y="185.6" transform="rotate(-90 244.5 185.6)">38</text>
<text x="317.1" y="185.6" transform="rotate(-90 317.1 185.6)">47</text>
<text x="325.9" y="286.8">14192.012/2024-АТХ</text>
</g>
<g font-size="5.7">
<text x="147.1" y="89.6">FU45</text>
<text x="194" y="93.8">3А</text>
<text x="233.9" y="90.3">FU25</text>
<text x="233.9" y="94.2">3А</text>
<text x="273.8" y="90.3">FU26</text>
<text x="273.8" y="93.8">3А</text>
<text x="211.7" y="105.5" transform="rotate(-90 211.7 105.5)">10</text>
<text x="227.9" y="105.5" transform="rotate(-90 227.9 105.5)">12</text>
<text x="243.8" y="105.1" transform="rotate(-90 243.8 105.1)">14</text>
<text x="251.9" y="105.5" transform="rotate(-90 251.9 105.5)">15</text>
<text x="267.8" y="105.5" transform="rotate(-90 267.8 105.5)">17</text>
<text x="275.9" y="105.5" transform="rotate(-90 275.9 105.5)">18</text>
<text x="284" y="105.1" transform="rotate(-90 284 105.1)">19</text>
<text x="291.7" y="105.8" transform="rotate(-90 291.7 105.8)">20</text>
<text x="299.9" y="105.5" transform="rotate(-90 299.9 105.5)">21</text>
<text x="308" y="105.8" transform="rotate(-90 308 105.8)">22</text>
<text x="315.7" y="105.8" transform="rotate(-90 315.7 105.8)">23</text>
<text x="323.8" y="105.8" transform="rotate(-90 323.8 105.8)">24</text>
<text x="155.6" y="126.3" transform="rotate(-90 155.6 126.3)">NC</text>
<text x="163.7" y="126.3" transform="rotate(-90 163.7 126.3)">NC</text>
<text x="171.8" y="127.7" transform="rotate(-90 171.8 127.7)">DO 1</text>
<text x="179.9" y="128.1" transform="rotate(-90 179.9 128.1)">DO 2</text>
<text x="187.7" y="128.4" transform="rotate(-90 187.7 128.4)">DO 3</text>
<text x="195.8" y="128.1" transform="rotate(-90 195.8 128.1)">DO 4</text>
<text x="203.9" y="128.1" transform="rotate(-90 203.9 128.1)">COM1</text>
<text x="211.7" y="128.1" transform="rotate(-90 211.7 128.1)">DO 5</text>
<text x="219.8" y="128.1" transform="rotate(-90 219.8 128.1)">DO 6</text>
<text x="227.9" y="128.4" transform="rotate(-90 227.9 128.4)">DO 7</text>
<text x="243.8" y="128.4" transform="rotate(-90 243.8 128.4)">COM2</text>
<text x="251.9" y="128.1" transform="rotate(-90 251.9 128.1)">DO 9</text>
<text x="267.8" y="128.8" transform="rotate(-90 267.8 128.8)">DO 11</text>
<text x="275.9" y="129.1" transform="rotate(-90 275.9 129.1)">DO 12</text>
<text x="284" y="128.4" transform="rotate(-90 284 128.4)">COM3</text>
<text x="291.7" y="129.1" transform="rotate(-90 291.7 129.1)">DO 13</text>
<text x="299.9" y="129.1" transform="rotate(-90 299.9 129.1)">DO 14</text>
<text x="308" y="129.1" transform="rotate(-90 308 129.1)">DO 15</text>
<text x="315.7" y="129.1" transform="rotate(-90 315.7 129.1)">DO 16</text>
<text x="323.8" y="128.4" transform="rotate(-90 323.8 128.4)">COM4</text>
<text x="163.3" y="165.1" transform="rotate(-90 163.3 165.1)">NC</text>
<text x="171.4" y="167.9" transform="rotate(-90 171.4 167.9)">DO 17</text>
<text x="179.6" y="167.9" transform="rotate(-90 179.6 167.9)">DO 18</text>
<text x="187.7" y="167.9" transform="rotate(-90 187.7 167.9)">DO 19</text>
<text x="195.8" y="167.9" transform="rotate(-90 195.8 167.9)">DO 20</text>
<text x="203.9" y="167.2" transform="rotate(-90 203.9 167.2)">COM5</text>
<text x="212" y="167.9" transform="rotate(-90 212 167.9)">DO 21</text>
<text x="220.1" y="167.9" transform="rotate(-90 220.1 167.9)">DO 22</text>
<text x="236.4" y="167.9" transform="rotate(-90 236.4 167.9)">DO 24</text>
<text x="252.2" y="167.9" transform="rotate(-90 252.2 167.9)">DO 25</text>
<text x="260.3" y="167.9" transform="rotate(-90 260.3 167.9)">DO 26</text>
<text x="276.6" y="167.9" transform="rotate(-90 276.6 167.9)">DO 28</text>
<text x="284.7" y="167.2" transform="rotate(-90 284.7 167.2)">COM7</text>
<text x="292.8" y="167.9" transform="rotate(-90 292.8 167.9)">DO 29</text>
<text x="300.9" y="167.9" transform="rotate(-90 300.9 167.9)">DO 30</text>
<text x="309" y="167.9" transform="rotate(-90 309 167.9)">DO 31</text>
<text x="324.9" y="167.2" transform="rotate(-90 324.9 167.2)">COM8</text>
<text x="139.3" y="171.4" transform="rotate(-90 139.3 171.4)">RS-485 B</text>
<text x="147.5" y="171.1" transform="rotate(-90 147.5 171.1)">RS-485 A</text>
<text x="228.2" y="168.3" transform="rotate(-90 228.2 168.3)">DO 23</text>
<text x="268.5" y="168.3" transform="rotate(-90 268.5 168.3)">DO 27</text>
<text x="139.3" y="185.6" transform="rotate(-90 139.3 185.6)">25</text>
<text x="147.5" y="185.6" transform="rotate(-90 147.5 185.6)">26</text>
<text x="163.3" y="185.6" transform="rotate(-90 163.3 185.6)">28</text>
<text x="171.4" y="185.6" transform="rotate(-90 171.4 185.6)">29</text>
<text x="179.6" y="185.6" transform="rotate(-90 179.6 185.6)">30</text>
<text x="187.7" y="185.2" transform="rotate(-90 187.7 185.2)">31</text>
<text x="195.8" y="185.6" transform="rotate(-90 195.8 185.6)">32</text>
<text x="203.9" y="185.6" transform="rotate(-90 203.9 185.6)">33</text>
<text x="212" y="185.6" transform="rotate(-90 212 185.6)">34</text>
<text x="220.1" y="185.6" transform="rotate(-90 220.1 185.6)">35</text>
<text x="228.2" y="185.6" transform="rotate(-90 228.2 185.6)">36</text>
<text x="236.4" y="185.6" transform="rotate(-90 236.4 185.6)">37</text>
<text x="252.2" y="185.6" transform="rotate(-90 252.2 185.6)">39</text>
<text x="260.3" y="185.6" transform="rotate(-90 260.3 185.6)">40</text>
<text x="268.5" y="185.2" transform="rotate(-90 268.5 185.2)">41</text>
<text x="276.6" y="185.6" transform="rotate(-90 276.6 185.6)">42</text>
<text x="284.7" y="185.6" transform="rotate(-90 284.7 185.6)">43</text>
<text x="292.8" y="185.2" transform="rotate(-90 292.8 185.2)">44</text>
<text x="300.9" y="185.6" transform="rotate(-90 300.9 185.6)">45</text>
<text x="309" y="185.2" transform="rotate(-90 309 185.2)">46</text>
<text x="324.9" y="185.6" transform="rotate(-90 324.9 185.6)">48</text>
<text x="222.6" y="209.9">K3</text>
<text x="206.4" y="210.6">K1</text>
<text x="214.8" y="225.1">K2</text>
<text x="230.7" y="225.1">K4</text>
<text x="221.2" y="263.5" transform="rotate(-90 221.2 263.5)">Пуск ПЧ2</text>
<text x="207.8" y="280.1">ШУН-НС1</text>
</g>
<g font-size="5.3" fill="#0f0">
<text x="171.4" y="32.8" transform="rotate(-90 171.4 32.8)">Х47 :4</text>
<text x="187.3" y="32.8" transform="rotate(-90 187.3 32.8)">Х48 :4</text>
<text x="219.4" y="33.2" transform="rotate(-90 219.4 33.2)">Х49 :5</text>
<text x="227.9" y="32.8" transform="rotate(-90 227.9 32.8)">Х50 :4</text>
<text x="259.3" y="33.9" transform="rotate(-90 259.3 33.9)">Х51 :5</text>
</g>
<g font-size="5.3">
<text x="281.2" y="74.8" transform="rotate(-90 281.2 74.8)">9L</text>
<text x="215.2" y="104.8">11</text>
<text x="177.1" y="245.9" transform="rotate(-90 177.1 245.9)">АУ РСВ-1</text>
<text x="240.9" y="248.7">X43</text>
<text x="165.1" y="276.6">X41</text>
</g>
<g font-size="5.3" fill="#00b82e">
<text x="229.3" y="215.5" transform="rotate(-90 229.3 215.5)">A2</text>
<text x="213.8" y="216.3" transform="rotate(-90 213.8 216.3)">A2</text>
<text x="233.5" y="230.4">A2</text>
</g>
<g font-size="4.9" fill="#0f0">
<text x="179.2" y="33.2" transform="rotate(-90 179.2 33.2)">Х47 :5</text>
<text x="195.1" y="33.2" transform="rotate(-90 195.1 33.2)">Х48 :5</text>
<text x="211.3" y="32.8" transform="rotate(-90 211.3 32.8)">Х49 :4</text>
<text x="235.7" y="33.2" transform="rotate(-90 235.7 33.2)">Х50 :5</text>
<text x="251.2" y="33.5" transform="rotate(-90 251.2 33.5)">Х51 :4</text>
</g>
<g font-size="4.9">
<text x="144.6" y="74.4" transform="rotate(-90 144.6 74.4)">+E3</text>
<text x="142.9" y="104.8">2</text>
<text x="151" y="104.8">3</text>
<text x="167.2" y="104.8">5</text>
<text x="183.1" y="104.8">7</text>
<text x="191.2" y="104.8">8</text>
<text x="143.2" y="124.9">+</text>
<text x="185.2" y="246.2" transform="rotate(-90 185.2 246.2)">АУ РСВ-2</text>
<text x="282.2" y="250.5">X44</text>
<text x="205.3" y="276.2">X42</text>
</g>
<g font-size="4.9" fill="#00b82e">
<text x="209.5" y="202.8">A1</text>
<text x="225.1" y="202.1">A1</text>
<text x="217.7" y="217.7">A1</text>
<text x="233.5" y="217.3">A1</text>
<text x="221.5" y="231.1" transform="rotate(-90 221.5 231.1)">A2</text>
</g>
<g font-size="4.4">
<text x="159.1" y="104.4">4</text>
<text x="175.3" y="104.4">6</text>
<text x="199.3" y="104.4">9</text>
</g>
<g font-size="4">
<text x="405.2" y="280.7">Лист</text>
<text x="230.4" y="290.6">Изм</text>
<text x="238" y="290.6">Лист</text>
<text x="251.5" y="290.2">№ докум</text>
<text x="271.1" y="290.6">Подпись</text>
<text x="285.5" y="290.4">Дата</text>
</g>
<text font-size="3.5" x="134.8" y="104.1">1</text>
<g font-size="3.2">
<text x="243.1" y="191.8">8L</text>
<text x="239.3" y="236.7">N</text>
</g>
</svg>
